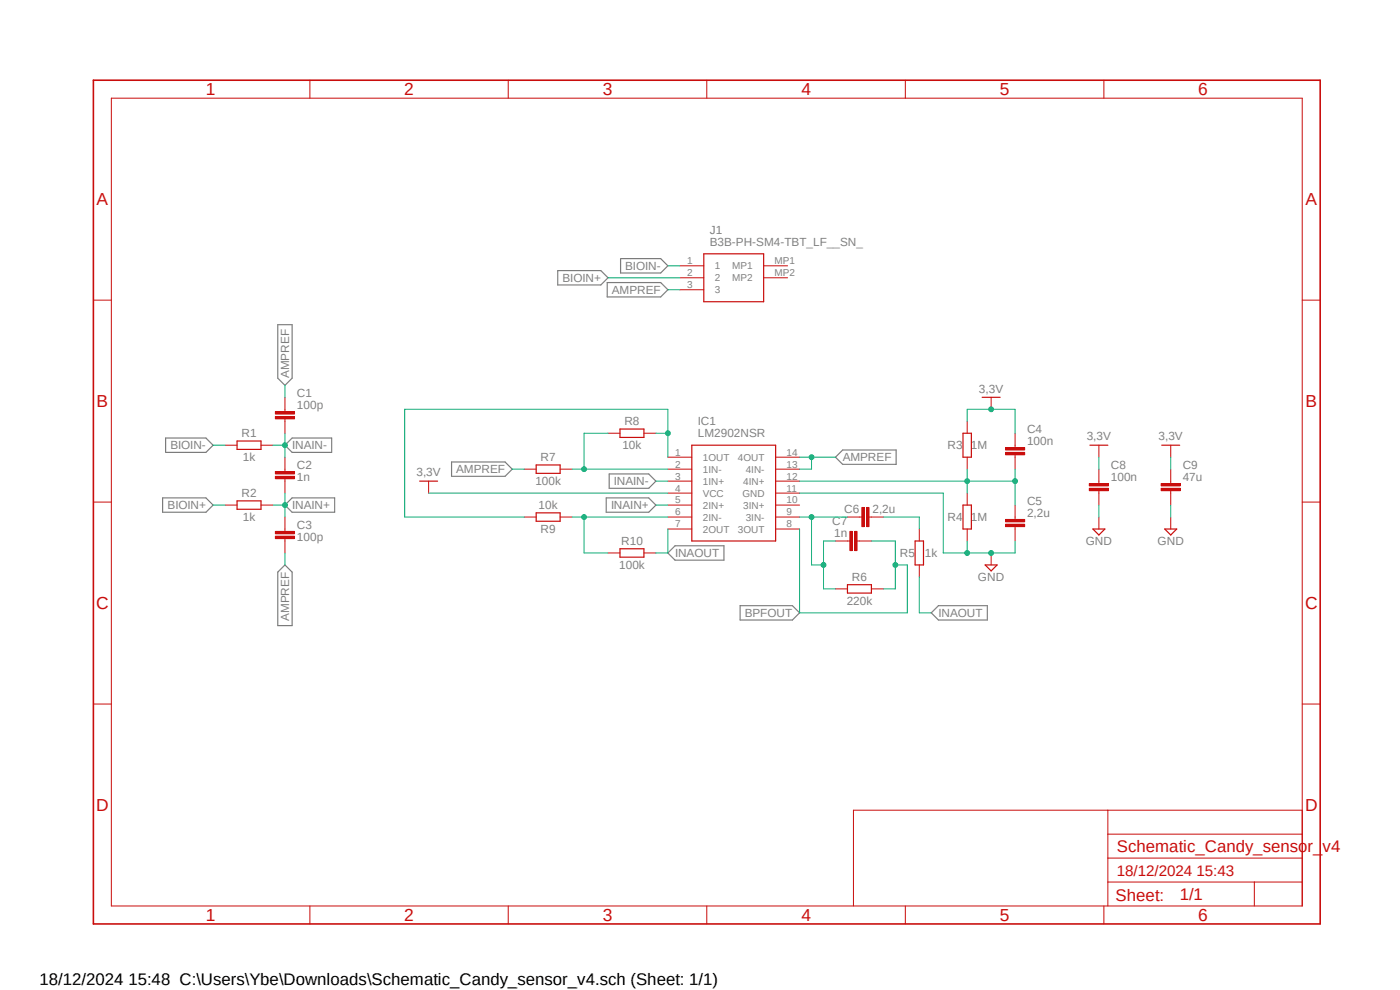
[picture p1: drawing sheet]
<svg xmlns="http://www.w3.org/2000/svg" width="297mm" height="210mm" viewBox="0 0 297 210" stroke-linecap="round" stroke-linejoin="round" font-family="sans-serif">
<path d="M19.3 16.7l266.8 179.9M286.1 16.7l-266.8 179.9" fill="none" stroke="#fff" stroke-width=".21"/>
<g fill="none" stroke="#808080" stroke-width=".25">
<path d="M118.3 57.4h9.2l1.5 1.5-1.5 1.6h-9.2zM128.8 59.9h11.4l1.5 1.6-1.5 1.5h-11.4zM131.7 54.9h8.5l1.5 1.5-1.5 1.5h-8.5zM58.9 68.9h3.1v11.3l-1.5 1.5-1.6-1.5zM35.1 92.9h8.6l1.5 1.5-1.5 1.6h-8.6zM60.5 94.4l1.5-1.5h8.4v3.1h-8.4zM95.8 98h11.3l1.6 1.5-1.6 1.5h-11.3zM177.2 97l1.6-1.5h11.3v3h-11.3zM34.5 105.6h9.2l1.5 1.5-1.5 1.6h-9.2zM60.5 107.1l1.5-1.5h9v3.1h-9zM60.5 119.8l1.5 1.6v11.3h-3.1v-11.3zM128.6 105.6h9l1.5 1.5-1.5 1.6h-9z"/>
<path d="M129.2 100.5h8.4l1.5 1.6-1.5 1.5h-8.4zM141.7 117.3l1.5-1.5h10.4v3h-10.4zM157 128.5h11.1l1.5 1.5-1.5 1.5h-11.1zM197.6 130l1.5-1.5h10.4v3h-10.4z"/>
</g>
<g fill="none" stroke="#c90d0c" stroke-width=".21">
<path d="M65.7 17v3.8M107.8 17v3.8M149.9 17v3.8M192.1 17v3.8M234.2 17v3.8M23.6 20.8h252.7v171.4h-252.7zM19.8 63.7h3.8M276.3 63.7h3.8M19.8 106.5h3.8M276.3 106.5h3.8M19.8 149.4h3.8M276.3 149.4h3.8"/>
<path d="M235 171.9v20.3M235 177h41.3M276.3 171.9h-95.2v20.3M65.7 192.2v3.8M107.8 192.2v3.8M149.9 192.2v3.8M192.1 192.2v3.8M234.2 192.2v3.8M235 187.1h41.3M235 182h41.3M266.1 187.1v5.1"/>
</g>
<path d="M19.8 17h260.3v179h-260.3z" fill="none" stroke="#c90d0c" stroke-width=".34"/>
<path d="M58.4 88.3h4.1v.6h-4.1z" fill-rule="evenodd" fill="#c90d0c"/>
<path d="M58.4 88.3h4.1v.6h-4.1z" fill="none" stroke="#c90d0c" stroke-width=".21"/>
<path d="M58.4 87.3h4.1v.5h-4.1z" fill-rule="evenodd" fill="#c90d0c"/>
<path d="M58.4 87.3h4.1v.5h-4.1zM60.5 84.3v3M60.5 88.9v3" fill="none" stroke="#c90d0c" stroke-width=".21"/>
<path d="M58.4 101h4.1v.6h-4.1z" fill-rule="evenodd" fill="#c90d0c"/>
<path d="M58.4 101h4.1v.6h-4.1z" fill="none" stroke="#c90d0c" stroke-width=".21"/>
<path d="M58.4 100h4.1v.5h-4.1z" fill-rule="evenodd" fill="#c90d0c"/>
<path d="M60.5 97v3M58.4 100h4.1v.5h-4.1zM60.5 101.6v3" fill="none" stroke="#c90d0c" stroke-width=".21"/>
<path d="M58.4 113.7h4.1v.6h-4.1z" fill-rule="evenodd" fill="#c90d0c"/>
<path d="M58.4 113.7h4.1v.6h-4.1z" fill="none" stroke="#c90d0c" stroke-width=".21"/>
<path d="M58.4 112.7h4.1v.5h-4.1z" fill-rule="evenodd" fill="#c90d0c"/>
<path d="M58.4 112.7h4.1v.5h-4.1zM60.5 109.7v3M60.5 114.3v3" fill="none" stroke="#c90d0c" stroke-width=".21"/>
<path d="M213.3 96h4.1v.5h-4.1z" fill-rule="evenodd" fill="#c90d0c"/>
<path d="M213.3 96h4.1v.5h-4.1z" fill="none" stroke="#c90d0c" stroke-width=".21"/>
<path d="M213.3 95h4.1v.5h-4.1z" fill-rule="evenodd" fill="#c90d0c"/>
<path d="M213.3 95h4.1v.5h-4.1zM215.3 91.9v3.1M215.3 96.5v3" fill="none" stroke="#c90d0c" stroke-width=".21"/>
<path d="M213.3 111.2h4.1v.5h-4.1z" fill-rule="evenodd" fill="#c90d0c"/>
<path d="M213.3 111.2h4.1v.5h-4.1z" fill="none" stroke="#c90d0c" stroke-width=".21"/>
<path d="M213.3 110.2h4.1v.5h-4.1z" fill-rule="evenodd" fill="#c90d0c"/>
<path d="M213.3 110.2h4.1v.5h-4.1zM215.3 107.1v3.1M215.3 111.7v3.1" fill="none" stroke="#c90d0c" stroke-width=".21"/>
<path d="M183.9 107.7h.5v4h-.5z" fill-rule="evenodd" fill="#c90d0c"/>
<path d="M183.9 107.7h.5v4h-.5z" fill="none" stroke="#c90d0c" stroke-width=".21"/>
<path d="M182.8 107.7h.5v4h-.5z" fill-rule="evenodd" fill="#c90d0c"/>
<path d="M179.8 109.7h3M182.8 107.7h.5v4h-.5zM184.4 109.7h3" fill="none" stroke="#c90d0c" stroke-width=".21"/>
<path d="M181.3 112.7h.5v4.1h-.5z" fill-rule="evenodd" fill="#c90d0c"/>
<path d="M181.3 112.7h.5v4.1h-.5z" fill="none" stroke="#c90d0c" stroke-width=".21"/>
<path d="M180.3 112.7h.5v4.1h-.5z" fill-rule="evenodd" fill="#c90d0c"/>
<path d="M177.2 114.8h3.1M180.3 112.7h.5v4.1h-.5zM181.8 114.8h3.1" fill="none" stroke="#c90d0c" stroke-width=".21"/>
<path d="M231.1 103.6h4.1v.5h-4.1z" fill-rule="evenodd" fill="#c90d0c"/>
<path d="M231.1 103.6h4.1v.5h-4.1z" fill="none" stroke="#c90d0c" stroke-width=".21"/>
<path d="M231.1 102.6h4.1v.5h-4.1z" fill-rule="evenodd" fill="#c90d0c"/>
<path d="M233.1 99.5v3.1M231.1 102.6h4.1v.5h-4.1zM233.1 104.1v3" fill="none" stroke="#c90d0c" stroke-width=".21"/>
<path d="M246.3 103.6h4.1v.5h-4.1z" fill-rule="evenodd" fill="#c90d0c"/>
<path d="M246.3 103.6h4.1v.5h-4.1z" fill="none" stroke="#c90d0c" stroke-width=".21"/>
<path d="M246.3 102.6h4.1v.5h-4.1z" fill-rule="evenodd" fill="#c90d0c"/>
<g fill="none" stroke="#c90d0c" stroke-width=".21">
<path d="M144.2 56.4h5.1M144.2 58.9h5.1M162 56.4h5.1M162 58.9h5.1M144.2 61.5h5.1M47.8 94.4h2.5M55.4 94.4h2.5M111.2 99.5h2.5M118.8 99.5h2.6M129 91.9h2.5M136.6 91.9h2.5M141.7 99.5h5.1"/>
<path d="M141.7 97h5.1M164.5 99.5h5.1M164.5 97h5.1M205.2 89.4v2.5M205.2 97v2.5M210.3 84.3v2.5M233.1 94.4v2.6M248.4 94.4v2.6M248.4 99.5v3.1M47.8 107.1h2.5M55.4 107.1h2.5M90.9 102.1v2.5"/>
<path d="M111.2 109.7h2.5M118.8 109.7h2.6M129 117.3h2.5M136.6 117.3h2.5M141.7 107.1h5.1M141.7 109.7h5.1M141.7 102.1h5.1M141.7 104.6h5.1M141.7 112.2h5.1M164.5 107.1h5.1M164.5 109.7h5.1M164.5 102.1h5.1"/>
<path d="M164.5 104.6h5.1M164.5 112.2h5.1M195 112.2v2.6M195 119.8v2.6M205.2 104.6v2.5M205.2 112.2v2.6M210.3 117.3v2.5M233.1 109.7v2.5M246.3 102.6h4.1v.5h-4.1zM248.4 104.1v3M248.4 109.7v2.5M177.2 124.9h2.6"/>
<path d="M184.9 124.9h2.5"/>
</g>
<g fill="none" stroke="#c90d0c" stroke-width=".25">
<path d="M149.3 53.8h12.7v10.2h-12.7zM50.3 93.6h5.1v1.7h-5.1zM113.7 98.6h5.1v1.8h-5.1zM131.5 91h5.1v1.8h-5.1zM146.8 94.4h17.7v20.4h-17.7zM204.3 91.9h1.8v5.1h-1.8zM208.4 84.3h3.8M231.2 94.4h3.8M246.5 94.4h3.8M50.3 106.3h5.1v1.7h-5.1zM89 102.1h3.8M113.7 108.8h5.1v1.8h-5.1z"/>
<path d="M131.5 116.4h5.1v1.8h-5.1zM194.1 114.8h1.8v5h-1.8zM204.3 107.1h1.8v5.1h-1.8zM209 119.8h2.5l-1.2 1.3zM231.9 112.2h2.5l-1.3 1.3zM247.1 112.2h2.5l-1.2 1.3zM179.8 124h5.1v1.8h-5.1z"/>
</g>
<path d="M57.9 94.4h2.6M60.5 91.9v5.1" fill="none" stroke="#0dab76" stroke-width=".21"/>
<circle cx="60.4" cy="94.4" r=".51" fill="#0dab76"/>
<g fill="none" stroke="#0dab76" stroke-width=".21">
<path d="M57.9 107.1h2.6M60.5 104.6v5.1M139.1 102.1h2.6"/>
<circle cx="60.4" cy="94.4" r=".51"/>
</g>
<circle cx="60.4" cy="107.1" r=".51" fill="#0dab76"/>
<g fill="none" stroke="#0dab76" stroke-width=".21">
<path d="M60.5 81.7v2.6M108.7 99.5h2.5M169.6 97h7.6M172.2 97v2.5h-2.6M60.5 117.3v2.5M139.1 107.1h2.6"/>
<circle cx="60.4" cy="107.1" r=".51"/>
</g>
<circle cx="172.2" cy="97" r=".51" fill="#0dab76"/>
<g fill="none" stroke="#0dab76" stroke-width=".21">
<path d="M129 58.9h15.2M141.7 56.4h2.5M141.7 61.5h2.5M45.2 94.4h2.6M121.4 99.5h20.3M129 91.9h-5.1v7.6M45.2 107.1h2.6"/>
<circle cx="172.2" cy="97" r=".51"/>
</g>
<circle cx="123.9" cy="99.5" r=".51" fill="#0dab76"/>
<g fill="none" stroke="#0dab76" stroke-width=".21">
<path d="M139.1 91.9h2.6M141.7 97v-10.2h-55.8v22.9h25.3"/>
<circle cx="123.9" cy="99.5" r=".51"/>
</g>
<circle cx="141.7" cy="91.9" r=".51" fill="#0dab76"/>
<g fill="none" stroke="#0dab76" stroke-width=".21">
<path d="M205.2 89.4v-2.6h10.1v5.1M90.9 104.6h50.8"/>
<circle cx="141.7" cy="91.9" r=".51"/>
</g>
<circle cx="210.3" cy="86.8" r=".51" fill="#0dab76"/>
<g fill="none" stroke="#0dab76" stroke-width=".21">
<path d="M233.1 97v2.5M248.4 97v2.5M121.4 109.7h20.3M123.9 109.7v7.6h5.1"/>
<circle cx="210.3" cy="86.8" r=".51"/>
</g>
<circle cx="123.9" cy="109.7" r=".51" fill="#0dab76"/>
<g fill="none" stroke="#0dab76" stroke-width=".21">
<path d="M141.7 112.2v5.1h-2.6M169.6 112.2v17.8h22.9v-10.2h-2.6M184.9 114.8h5v10.1h-2.5M195 122.4v7.6h2.6"/>
<circle cx="123.9" cy="109.7" r=".51"/>
</g>
<circle cx="189.9" cy="119.8" r=".51" fill="#0dab76"/>
<g fill="none" stroke="#0dab76" stroke-width=".21">
<path d="M169.6 109.7h10.2M172.2 109.7v10.1h2.5M177.2 114.8h-2.5v10.1h2.5"/>
<circle cx="189.9" cy="119.8" r=".51"/>
</g>
<circle cx="174.7" cy="119.8" r=".51" fill="#0dab76"/>
<circle cx="174.7" cy="119.8" r=".51" fill="none" stroke="#0dab76" stroke-width=".21"/>
<circle cx="172.2" cy="109.7" r=".51" fill="#0dab76"/>
<g fill="none" stroke="#0dab76" stroke-width=".21">
<path d="M205.2 99.5v5.1M215.3 99.5v7.6M205.2 102.1h10.1"/>
<circle cx="172.2" cy="109.7" r=".51"/>
</g>
<circle cx="205.2" cy="102.1" r=".51" fill="#0dab76"/>
<circle cx="205.2" cy="102.1" r=".51" fill="none" stroke="#0dab76" stroke-width=".21"/>
<circle cx="215.3" cy="102.1" r=".51" fill="#0dab76"/>
<g fill="none" stroke="#0dab76" stroke-width=".21">
<path d="M169.6 102.1h35.6M205.2 114.8v2.5h10.1v-2.5"/>
<circle cx="215.3" cy="102.1" r=".51"/>
</g>
<circle cx="210.3" cy="117.3" r=".51" fill="#0dab76"/>
<g fill="none" stroke="#0dab76" stroke-width=".21">
<path d="M169.6 104.6h30.5v12.7h5.1"/>
<circle cx="210.3" cy="117.3" r=".51"/>
</g>
<circle cx="205.2" cy="117.3" r=".51" fill="#0dab76"/>
<g fill="none" stroke="#0dab76" stroke-width=".21">
<path d="M187.4 109.7h7.6v2.5M233.1 107.1v2.6M248.4 107.1v2.6"/>
<circle cx="205.2" cy="117.3" r=".51"/>
</g>
<g font-size="3.7" fill="#c90d0c">
<text x="43.6" y="20.2">1</text>
<text x="85.8" y="20.2">2</text>
<text x="127.9" y="20.2">3</text>
<text x="170" y="20.2">4</text>
<text x="212.1" y="20.2">5</text>
<text x="254.2" y="20.2">6</text>
<text x="20.5" y="43.6">A</text>
<text x="276.9" y="43.6">A</text>
<text x="20.5" y="86.4">B</text>
<text x="276.9" y="86.4">B</text>
<text x="20.4" y="129.2">C</text>
<text x="276.9" y="129.2">C</text>
<text x="20.4" y="172.1">D</text>
<text x="276.9" y="172.1">D</text>
<text x="43.6" y="195.4">1</text>
<text x="85.8" y="195.4">2</text>
<text x="127.9" y="195.4">3</text>
<text x="170" y="195.4">4</text>
<text x="212.1" y="195.4">5</text>
<text x="254.2" y="195.4">6</text>
</g>
<g font-size="3.6" fill="#c90d0c">
<text x="236.9" y="180.8">Schematic_Candy_sensor_v4</text>
<text x="236.7" y="191.1">Sheet:</text>
<text x="250.3" y="190.9">1/1</text>
</g>
<text font-size="3.6" x="8.4" y="208.9">18/12/2024 15:48 C:\Users\Ybe\Downloads\Schematic_Candy_sensor_v4.sch (Sheet: 1/1)</text>
<text font-size="3.2" fill="#c90d0c" x="236.9" y="185.8">18/12/2024 15:43</text>
<g font-size="2.5" fill="#808080">
<text x="150.6" y="52.2">B3B-PH-SM4-TBT_LF__SN_</text>
<text x="150.6" y="49.7">J1</text>
<text x="119.3" y="59.8">BIOIN+</text>
<text x="132.6" y="57.3">BIOIN-</text>
<text x="129.8" y="62.4">AMPREF</text>
<text x="61.3" y="80.2" transform="rotate(-90 61.3 80.2)">AMPREF</text>
<text x="207.7" y="83.3">3,3V</text>
<text x="63" y="86.8">100p</text>
<text x="63" y="84.3">C1</text>
<text x="36.2" y="95.3">BIOIN-</text>
<text x="51.2" y="92.8">R1</text>
<text x="62" y="95.3">INAIN-</text>
<text x="132" y="95.3">10k</text>
<text x="132.5" y="90.3">R8</text>
<text x="148" y="92.8">LM2902NSR</text>
<text x="148" y="90.3">IC1</text>
<text x="201" y="95.3">R3</text>
<text x="206" y="95.3">1M</text>
<text x="217.9" y="94.4">100n</text>
<text x="217.9" y="91.9">C4</text>
<text x="230.6" y="93.4">3,3V</text>
<text x="245.8" y="93.4">3,3V</text>
<text x="51.5" y="97.9">1k</text>
<text x="63" y="99.5">C2</text>
<text x="88.4" y="101.1">3,3V</text>
<text x="96.8" y="100.4">AMPREF</text>
<text x="114.7" y="97.9">R7</text>
<text x="178.8" y="97.9">AMPREF</text>
<text x="235.7" y="99.5">C8</text>
<text x="250.9" y="99.5">C9</text>
<text x="51.2" y="105.5">R2</text>
<text x="63" y="102.1">1n</text>
<text x="113.6" y="103">100k</text>
<text x="130.2" y="103">INAIN-</text>
<text x="217.9" y="107.1">C5</text>
<text x="235.7" y="102.1">100n</text>
<text x="250.9" y="102.1">47u</text>
<text x="35.6" y="108">BIOIN+</text>
<text x="51.5" y="110.6">1k</text>
<text x="62" y="108">INAIN+</text>
<text x="63" y="112.2">C3</text>
<text x="114.3" y="108">10k</text>
<text x="114.7" y="113.1">R9</text>
<text x="129.6" y="108">INAIN+</text>
<text x="176.6" y="111.5">C7</text>
<text x="179.1" y="108.9">C6</text>
<text x="185.1" y="108.9">2,2u</text>
<text x="201" y="110.6">R4</text>
<text x="206" y="110.6">1M</text>
<text x="217.9" y="109.7">2,2u</text>
<text x="63" y="114.8">100p</text>
<text x="131.8" y="115.7">R10</text>
<text x="143.2" y="118.2">INAOUT</text>
<text x="177" y="114">1n</text>
<text x="190.9" y="118.2">R5</text>
<text x="196.2" y="118.2">1k</text>
<text x="230.3" y="115.7">GND</text>
<text x="245.6" y="115.7">GND</text>
<text x="131.4" y="120.7">100k</text>
<text x="180.7" y="123.3">R6</text>
<text x="207.5" y="123.3">GND</text>
<text x="61.3" y="131.7" transform="rotate(-90 61.3 131.7)">AMPREF</text>
<text x="158" y="130.9">BPFOUT</text>
<text x="179.6" y="128.4">220k</text>
<text x="199.1" y="130.9">INAOUT</text>
</g>
<g font-size="2.1" fill="#808080">
<text x="145.8" y="56">1</text>
<text x="145.8" y="58.5">2</text>
<text x="151.6" y="57.1">1</text>
<text x="151.6" y="59.7">2</text>
<text x="155.4" y="57.1">MP1</text>
<text x="155.4" y="59.7">MP2</text>
<text x="164.3" y="56">MP1</text>
<text x="164.3" y="58.5">MP2</text>
<text x="145.8" y="61.1">3</text>
<text x="151.6" y="62.2">3</text>
<text x="143.3" y="96.6">1</text>
<text x="143.3" y="99.2">2</text>
<text x="143.3" y="101.7">3</text>
<text x="149.1" y="97.7">1OUT</text>
<text x="149.1" y="100.3">1IN-</text>
<text x="156.5" y="97.7">4OUT</text>
<text x="158.2" y="100.3">4IN-</text>
<text x="166.9" y="96.6">14</text>
<text x="166.9" y="99.2">13</text>
<text x="166.9" y="101.7">12</text>
<text x="143.3" y="104.3">4</text>
<text x="143.3" y="106.8">5</text>
<text x="149.1" y="102.8">1IN+</text>
<text x="149.1" y="105.4">VCC</text>
<text x="149.1" y="107.9">2IN+</text>
<text x="157.5" y="105.4">GND</text>
<text x="157.7" y="102.8">4IN+</text>
<text x="157.7" y="107.9">3IN+</text>
<text x="166.9" y="104.3">11</text>
<text x="166.9" y="106.8">10</text>
<text x="143.3" y="109.3">6</text>
<text x="143.3" y="111.9">7</text>
<text x="149.1" y="110.4">2IN-</text>
<text x="149.1" y="113">2OUT</text>
<text x="156.5" y="113">3OUT</text>
<text x="158.2" y="110.4">3IN-</text>
<text x="166.9" y="109.3">9</text>
<text x="166.9" y="111.9">8</text>
</g>
</svg>
